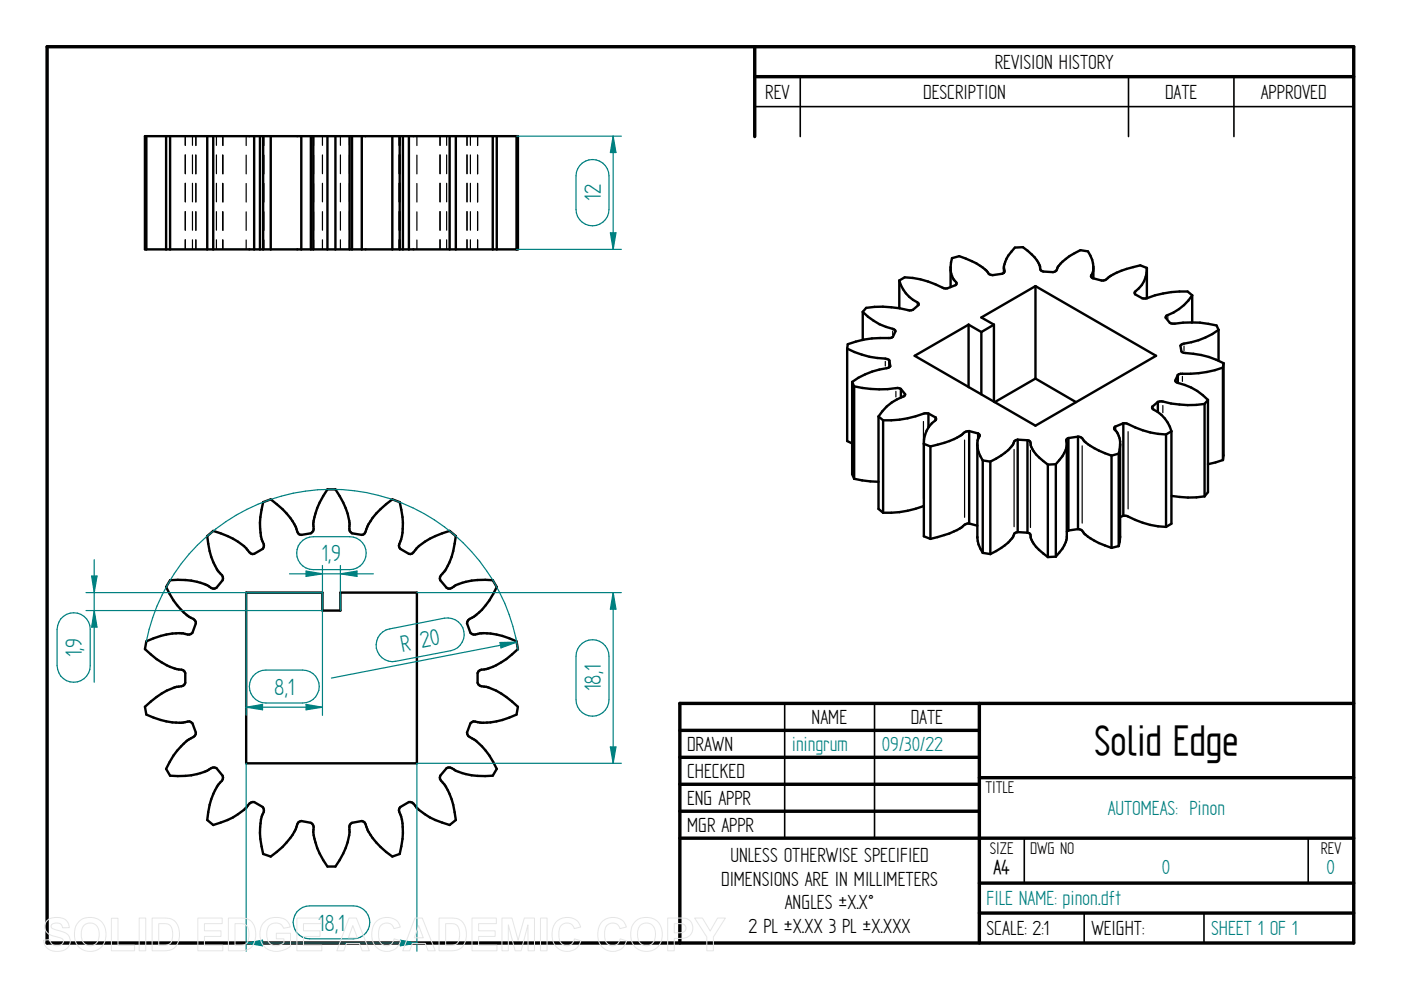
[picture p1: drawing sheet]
<svg xmlns="http://www.w3.org/2000/svg" width="297mm" height="210mm" viewBox="0 0 297 210" stroke-linecap="round" stroke-linejoin="round" font-family="sans-serif">
<g fill="none" stroke="#000" stroke-width=".72">
<path d="M10 9.9h277v190h-277zM160 9.9v19.1M160 16.3h127M144.1 154.9h63.5M207.6 149.1v50.8M287 149.1h-142.9v50.8M144.1 160.6h63.5M144.1 166.3h63.5M144.1 172h63.5M144.1 177.7h142.9M207.6 164.9h79.4M207.6 187.2h79.4"/>
<path d="M207.6 193.6h79.4"/>
</g>
<path d="M169.7 16.3v12.7M239.3 16.3v12.7M261.6 16.3v12.7M160 22.6h127M166.4 149.1v28.6M185.4 149.1v28.6M217.2 177.8v9.4M277.4 177.8v9.4M229.9 193.6v6.3M255.3 193.6v6.3" fill="none" stroke="#000" stroke-width=".34"/>
<g fill="none" stroke="#000" stroke-width=".25">
<path d="M39.3 28.9v1.9M39.3 32.9v3.9M39.3 38.9v3.9M40.8 28.9v1.9M40.8 32.9v3.9M40.8 38.9v3.9M41.5 28.9v2M41.5 32.9v4M41.5 38.9v3.9M45.9 28.9v1.9M45.9 32.9v3.9M45.9 38.9v3.9"/>
<path d="M47.2 28.9v1.9M47.2 32.9v3.9M47.2 38.9v3.9M47.3 28.9v2M47.3 32.9v4M47.3 38.9v3.9M52.2 28.9v2M52.2 32.9v4M52.2 38.9v3.9M55.7 28.9v1.9M55.7 32.9v3.9M55.7 38.9v3.9"/>
<path d="M56 28.9v2M56 32.9v4M56 38.9v3.9M66.5 28.9v2M66.5 32.9v4M66.5 38.9v3.9M68.4 28.9v1.9M68.4 32.9v3.9M68.4 38.9v3.9M72.2 28.9v1.9M72.2 32.9v3.9M72.2 38.9v3.9"/>
<path d="M74.1 28.9v1.9M74.1 32.9v3.9M74.1 38.9v3.9M84.6 28.9v1.9M84.6 32.9v3.9M84.6 38.9v3.9M84.9 28.9v1.9M84.9 32.9v3.9M84.9 38.9v3.9M88.4 28.9v2M88.4 32.9v4M88.4 38.9v3.9"/>
<path d="M93.3 28.9v1.9M93.3 32.9v3.9M93.3 38.9v3.9M94.7 28.9v1.9M94.7 32.9v3.9M94.7 38.9v3.9M99 28.9v1.9M99 32.9v3.9M99 38.9v3.9M99.7 28.9v1.9M99.7 32.9v3.9M99.7 38.9v3.9"/>
<path d="M101.3 28.9v2M101.3 32.9v4M101.3 38.9v3.9M39.3 44.9v3.9M39.3 50.8v2.1M40.8 44.9v3.9M40.8 50.8v2.1M41.5 44.9v4M41.5 50.8v2.1M45.9 44.9v3.9M45.9 50.8v2.1M47.2 44.9v3.9"/>
<path d="M47.2 50.8v2.1M47.3 44.9v4M47.3 50.9v2M52.2 44.9v4M52.2 50.9v2M55.7 44.9v3.9M55.7 50.8v2.1M56 44.9v4M56 50.9v2M66.5 44.9v4M66.5 50.9v2M68.4 44.9v3.9"/>
<path d="M68.4 50.8v2.1M72.2 44.9v3.9M72.2 50.8v2.1M74.1 44.9v3.9M74.1 50.8v2.1M84.6 44.9v3.9M84.6 50.8v2.1M84.9 44.9v3.9M84.9 50.8v2.1M88.4 44.9v4M88.4 50.9v2M93.3 44.9v3.9"/>
<path d="M93.3 50.8v2.1M94.7 44.9v3.9M94.7 50.8v2.1M99 44.9v3.9M99 50.8v2.1M99.7 44.9v3.9M99.7 50.8v2.1M101.3 44.9v4M101.3 50.8v2.1M213 57.4v.2M231.3 58.4v.3M187.7 76.6v1"/>
<path d="M189.3 70.2v.8M194.5 64.3v.4M202.7 60v.2M240.7 62v.3M247.6 67.1v.5M250.7 79.8v1.1M251 73.4v.9M189.9 83v1.2M195.8 89.4v16.3M204.5 93.3v16.4M215 95.3v16.4M218.5 95.5v16.3"/>
<path d="M229.4 94.5v16.4M239.2 91.5v16.4M246.5 86v1.5"/>
</g>
<g fill="none" stroke="#000" stroke-width=".51">
<path d="M31 28.9v24M35.2 28.9v24M36.1 28.9v24M43.9 28.9v24M45.2 28.9v24M53.9 28.9v24M55.1 28.9v24M55.8 28.9v24M57.4 28.9v24M63.9 28.9v24M65.9 28.9v24M66.4 28.9h4.7"/>
<path d="M66.4 28.9v24M69.4 28.9v24M71.1 28.9v24M71.1 28.9h13.6M74.1 28.9v24M74.6 28.9v24M76.7 28.9v24M83.2 28.9v24M84.7 28.9h11.9M84.7 28.9v24M85.4 28.9v24M86.7 28.9v24"/>
<path d="M95.3 28.9v24M96.6 28.9h13.2v24h-79.1v-24h35.7M96.6 28.9v24M104.5 28.9v24M105.3 28.9v24M109.5 28.9v24M190.7 59.5v5.8M190.7 59.5a7.6 7.6 0 0 0 4 4.8v.4l-1.2 1-.7 .1a23.4 23.4 0 0 0-9.2-.5l-.7 .8M190.7 59.5l1.1-.7a19.5 19.5 0 0 1 8.3 2.3h.8l1.7-.6M201.5 57.3a4.5 4.5 0 0 0 1.3 2.7l-.2 .5M212.8 56.8v1M231.8 57l-.1 .8a.74 .74 0 0 0-.3 1l2.1 .7a2.13 2.13 0 0 0 1.8-.9l2.4-1.2 4.1-1.1 1.4 .5a6.1 6.1 0 0 1-2.6 5.2l.1 .4 1.5 .8 .7 .1a22.8 22.8 0 0 1 8.9-1.5l1 .8"/>
<path d="M231.8 59a8 8 0 0 0-1.1-5.7l-1.6-.3a10.6 10.6 0 0 0-4.9 3.7 1.07 1.07 0 0 1-.9 1l-2.1-.1a1.11 1.11 0 0 1-.8-1.3l-.3-.6a9.2 9.2 0 0 0-3.2-3.3l-1.7 .1a6.4 6.4 0 0 0-2.4 4.4l.1 .2a.61 .61 0 0 1-.4 .9l-2 .3a1.7 1.7 0 0 1-1.5-1l-1.1-.9a18.9 18.9 0 0 0-4.5-2.1l-1.6 .4-.3 1.9v4.3M243.2 56.8v6.4M179.6 73.9v19.6l1.1 .5M179.6 73.9a19.5 19.5 0 0 0 8.4 2.2l.5 .3M182.9 66.1a13.2 13.2 0 0 0 6.7 3.8l.3 .3-.6 1.2-.6 .3a21.4 21.4 0 0 0-9 1.3l-.1 .9M182.9 66.1v6M188.5 76.4l.3 1.2-.5 .4a16.7 16.7 0 0 0-7.6 3M188.5 76.4v1.5M205.4 68.8v13.3M205.4 68.8l2.7 1.6M208.1 70.4v13.2M210.7 68.8v16.4"/>
<path d="M210.7 68.8l-2.6 1.6M219.5 60.7l25.6 14.7-25.6 14.9-25.6-14.9 11.5-6.6M219.5 60.7v19.6M219.5 60.7l-11.4 6.6 2.6 1.5M249.7 79.5l-.5 1.2 .3 .4a13.2 13.2 0 0 1 6.6 3.7M249.7 79.5v1.7M252.8 62.6a10.9 10.9 0 0 1-5.5 4.3l-.2 .5 .9 1.1a4.1 4.1 0 0 0 2.8-.1 21.5 21.5 0 0 1 7.1 .6l.5 .9M252.8 62.6v5.8M258.4 69.9v6.6M258.4 69.9a16.7 16.7 0 0 1-7.7 3l-.4 .4 .2 1.2 .8 .3a18.8 18.8 0 0 1 8.1 2.2M259.3 77.9v19.6M259.3 77.9a26.8 26.8 0 0 1-9.3 1.4l-.3 .2"/>
<path d="M259.4 77v19.6l-.1 .9M259.4 77l-.1 .9M180.7 81v19.5l.4 1M180.7 81l.4 .9M181.1 81.9a23.9 23.9 0 0 0 9.2 .4l.7 .2M181.1 81.9v19.6M186.3 88.3v19.6l.9 .8M186.3 88.3l.9 .8M187.2 89.1v19.6M191 82.5v1.8M191 82.5l.9 1.1M191.9 83.6v.1"/>
<path d="M191.9 83.6l-.2 .4a10.3 10.3 0 0 0-5.4 4.3M195.9 94.1v19.6l1.4 .6M195.9 94.1l1.4 .6M196.8 87.7a3.9 3.9 0 0 0-2.7 .6 20.5 20.5 0 0 1-6.9 .8M196.8 87.7l1.6 .8M196.8 87.7v2.9M197.3 94.7v19.6M198.4 88.5v.6M198.4 88.5l.1 .4a6.2 6.2 0 0 0-2.6 5.2M205.5 91.4v19.6M205.5 91.4a2.33 2.33 0 0 0-1.8 .9l-2.4 1.2-4 1.2M205.5 91.4l1.9 .5"/>
<path d="M207.2 94.4a6 6 0 0 0 1.2 3.2M207.4 91.9l.2 .2a.8 .8 0 0 1-.3 1l-.1 .8v20.1a6 6 0 0 0 1.2 3.2M207.4 91.9v1.1M208.4 97.6v19.6M208.4 97.6l1.6 .3M210 97.9v19.6M215.8 93.2v19.6M215.8 93.2a1.34 1.34 0 0 0-1.1 1.2l-.9 1a15.8 15.8 0 0 1-3.8 2.5M215.8 93.2l2 .1M217.8 93.3v19.6M217.8 93.3a.76 .76 0 0 1 .7 1.1l.4 .8a9.2 9.2 0 0 0 3.3 3.3M219.5 80.3l8.6 5"/>
<path d="M219.5 80.3l-8.6 5M222.2 98.5v19.6M223.9 98.4l-1.7 .1M223.9 98.4v19.6M226.2 94.1l-.1 20.4a7.9 7.9 0 0 1-2.2 3.5M226.5 92.9l-.4 .3a4.2 4.2 0 0 1-.8 3.5l-1.4 1.7M226.5 92.9v19.6M228.6 92.6l-2.1 .3M228.6 92.6v19.6M228.6 92.6a1.7 1.7 0 0 1 1.4 1l1.2 .9a18.9 18.9 0 0 0 4.5 2.1M235.7 96.6v19.6M236.4 90.5v.7"/>
<path d="M236.4 90.5l-.1 .1a.93 .93 0 0 0 .5 1l.6 1.3 .1 .7v20.3l-.3 1.9M237.2 96.2v19.6M237.2 96.2l-1.5 .4M237.5 94.3l-.3 1.9M238.2 89.7v19.6M238.2 89.7a3.7 3.7 0 0 1 2.5 .9 17.2 17.2 0 0 0 6.5 1.5M238.2 89.7l-1.8 .8M244.3 86.2v.2l.3 .4 .8 .5M244.3 86.2v.4M245.4 87.3a7.3 7.3 0 0 1 3 4.1M245.5 85.2l-1.2 1M245.5 85.2v2.1"/>
<path d="M245.5 85.2l.7-.1a23.4 23.4 0 0 0 9.2 .5M247.2 92.1v19.6M248.4 91.4l-1.2 .7M248.4 91.4v19.6l-1.2 .7M255.4 85.6v19.6M256.1 84.8l-.7 .8M256.1 84.8v19.6l-.7 .8M259.3 97.5l-3.2 .9M43.9 113.7l1.3-1.1 1.6 .5a12 12 0 0 1 6.4 4.2l.7 .1 1.8-1 .2-.3a1.92 1.92 0 0 0-.4-1.7 15.3 15.3 0 0 1 .3-7.9l1.6-.6 1.3 1a11.8 11.8 0 0 1 4.5 6.2l.7 .3 2-.3 .3-.3a1.79 1.79 0 0 0 .2-1.7 15.7 15.7 0 0 1 3-7.3h1.7l.9 1.4a11.8 11.8 0 0 1 2.1 7.3l.5 .6 2.1 .3 .3-.1 .5-.6a9.8 9.8 0 0 1 3.2-4.8l2.5-2 1.5 .6 .4 1.6a11.7 11.7 0 0 1-.5 7.6l.3 .7 1.8 1 .7-.1 .3-.2a9.5 9.5 0 0 1 4.6-3.4l3-1.1 1.3 1.1-.2 1.6a11.9 11.9 0 0 1-3.1 7v.7l1.4 1.6 .3 .2a2.04 2.04 0 0 0 1.6-.7 15.3 15.3 0 0 1 7.9-1.1l.8 1.5-.7 1.4a12.6 12.6 0 0 1-5.3 5.6l-.3 .7 .7 2 .3 .2a2.14 2.14 0 0 0 1.8-.1 14.7 14.7 0 0 1 7.7 1.7l.3 1.6-1.2 1.1a12.2 12.2 0 0 1-6.9 3.4l-.4 .6v2.1l.1 .3a2.76 2.76 0 0 0 2 .6l1.1 .4a16.5 16.5 0 0 1 5.3 3.8l-.3 1.6-1.5 .6a12.9 12.9 0 0 1-6.7 1 1.14 1.14 0 0 0-1.6 .3l-.7 1.9 .3 .7 .3 .3a13.1 13.1 0 0 1 5.7 6.7l-.8 1.5h-1.6a12.7 12.7 0 0 1-7.5-1.8l-.7 .2-1.4 1.6v.3a3.1 3.1 0 0 0 1.1 1.8l.6 1a16.4 16.4 0 0 1 1.6 6.3l-1.3 1-1.5-.5a11.8 11.8 0 0 1-6.4-4.2l-.7-.1-1.8 1-.2 .3a3 3 0 0 0 .4 2l.2 1.2a17 17 0 0 1-.6 6.5l-1.5 .5-1.3-1a12.1 12.1 0 0 1-4.6-6.2l-.6-.3-2.1 .4-.3 .2a2.98 2.98 0 0 0-.2 2l-.2 1.1a15.1 15.1 0 0 1-2.8 5.9h-1.7l-.9-1.3a12 12 0 0 1-2.1-7.4l-.5-.5-2-.4-.4 .1a2.15 2.15 0 0 0-.8 1.5 15.2 15.2 0 0 1-5.3 5.9l-1.6-.5-.3-1.6a11.8 11.8 0 0 1 .5-7.7l-.3-.7-1.8-1h-.4a2.05 2.05 0 0 0-1.3 1.1 15.7 15.7 0 0 1-7 3.7l-1.3-1 .3-1.7a12.4 12.4 0 0 1 3-7v-.7l-1.3-1.6-.4-.2a2.18 2.18 0 0 0-1.6 .7 15.3 15.3 0 0 1-7.8 1.1l-.9-1.5 .8-1.5a11.9 11.9 0 0 1 5.3-5.5l.2-.7-.7-1.9-.3-.3a2.95 2.95 0 0 0-2.1 .1h-1.1a16 16 0 0 1-6.3-1.7l-.3-1.6 1.3-1.1a12.1 12.1 0 0 1 6.9-3.4l.4-.6v-2.1l-.2-.3a2.14 2.14 0 0 0-1.6-.5 14.6 14.6 0 0 1-6.8-4.3l.3-1.6 1.6-.7a12.2 12.2 0 0 1 6.6-.9 1.27 1.27 0 0 0 1.6-.2l.7-2v-.4a2.19 2.19 0 0 0-1.4-1 14.9 14.9 0 0 1-4.9-6.3l.9-1.5 1.6-.1a12.1 12.1 0 0 1 7.5 1.9l.7-.2 1.3-1.6 .1-.3a1.93 1.93 0 0 0-.9-1.5 14.1 14.1 0 0 1-2.5-7.5zM181.1 101.5l1.7 .4 3.5 .3M195.9 107.3a21.3 21.3 0 0 1-8.7 1.4M205.5 111a2.33 2.33 0 0 0-1.8 .9l-2.4 1.2-4 1.2"/>
<path d="M205.5 111l1.7 .5M208.4 117.2l1.6 .3M215.8 112.8a1.34 1.34 0 0 0-1.1 1.2l-.9 1a15.8 15.8 0 0 1-3.8 2.5M215.8 112.8l2 .1M217.8 112.9a.76 .76 0 0 1 .7 1.1l.4 .9a9.2 9.2 0 0 0 3.3 3.2M223.9 118l-1.7 .1M226.5 112.5l-.3 .2M228.6 112.2l-2.1 .3M228.6 112.2a1.7 1.7 0 0 1 1.4 1l1.2 .9a17 17 0 0 0 4.5 2.1M237.2 115.8l-1.5 .4M238.2 109.3a3.7 3.7 0 0 1 2.5 .9 17.2 17.2 0 0 0 6.5 1.5M238.2 109.3l-.7 .3"/>
<path d="M248.4 105.2a20.7 20.7 0 0 0 7 0M52.2 125.6h16.2v3.9h3.8v-3.9h16.2v36.2h-36.2z"/>
</g>
<path d="M109.5 28.9h22.2M122.9 35.1a3.5 3.5 0 0 1 3.9-1.1 3.5 3.5 0 0 1 2.3 3.3v7.1a3.5 3.5 0 0 1-3.5 3.5 3.5 3.5 0 0 1-3.5-3.5v-7.1l.4-1.5zM130 28.9l.6 3.4h-1.2zM109.5 52.9h22.2" fill="none" stroke="#008080" stroke-width=".25"/>
<path d="M130 28.9l.6 3.4h-1.2z" fill="#008080"/>
<path d="M129.4 49.4h1.2l-.6 3.5z" fill="none" stroke="#008080" stroke-width=".25"/>
<path d="M129.4 49.4h1.2l-.6 3.5z" fill="#008080"/>
<path d="M130 28.9v24M88.4 125.6h43.3M123.4 136.4a3.5 3.5 0 0 1 3.7-.4 3.5 3.5 0 0 1 2 3.1v9.3a3.5 3.5 0 0 1-3.5 3.4 3.5 3.5 0 0 1-3.5-3.4v-9.3a3.5 3.5 0 0 1 1.3-2.7zM129.4 158.4h1.2l-.6 3.4zM88.4 161.8h43.3" fill="none" stroke="#008080" stroke-width=".25"/>
<path d="M129.4 158.4h1.2l-.6 3.4z" fill="#008080"/>
<path d="M130 125.6l.6 3.6h-1.2z" fill="none" stroke="#008080" stroke-width=".25"/>
<path d="M130 125.6l.6 3.6h-1.2z" fill="#008080"/>
<path d="M130 125.6v36.2M52.2 161.8v39.9M88.4 161.8v39.9M52.2 199.9l3.5-.6v1.2zM62.9 193.4a3.5 3.5 0 0 1 2.8-1.3h9.2a3.5 3.5 0 0 1 3.5 3.5 3.5 3.5 0 0 1-3.5 3.5h-9.2a3.5 3.5 0 0 1-3.2-2 3.5 3.5 0 0 1 .4-3.7z" fill="none" stroke="#008080" stroke-width=".25"/>
<path d="M52.2 199.9l3.5-.6v1.2z" fill="#008080"/>
<path d="M84.9 199.3l3.5 .6-3.5 .6z" fill="none" stroke="#008080" stroke-width=".25"/>
<path d="M84.9 199.3l3.5 .6-3.5 .6z" fill="#008080"/>
<path d="M52.2 125.6v26.1M68.4 125.6v26.1M54.2 142.8l1.4-.6 .8-.1h7.8a3.5 3.5 0 0 1 3.5 3.5 3.5 3.5 0 0 1-3.5 3.5h-7.8a3.5 3.5 0 0 1-3.3-2.4 3.5 3.5 0 0 1 1.1-3.9zM64.9 149.4l3.5 .5-3.5 .6zM52.2 199.9h36.2" fill="none" stroke="#008080" stroke-width=".25"/>
<path d="M64.9 149.4l3.5 .5-3.5 .6z" fill="#008080"/>
<path d="M52.2 149.9l3.5-.5v1.1z" fill="none" stroke="#008080" stroke-width=".25"/>
<path d="M52.2 149.9l3.5-.5v1.1z" fill="#008080"/>
<path d="M12.9 131.2a3.5 3.5 0 0 1 3.9-1.1 3.5 3.5 0 0 1 2.3 3.3v7.7a3.5 3.5 0 0 1-3.5 3.6 3.5 3.5 0 0 1-3.5-3.6v-7.7l.1-.8zM18.2 125.6h50.2M18.2 129.5h50.2M19.4 122.1h1.2l-.6 3.5zM52.2 149.9h16.2" fill="none" stroke="#008080" stroke-width=".25"/>
<path d="M19.4 122.1h1.2l-.6 3.5z" fill="#008080"/>
<path d="M20 129.5l.6 3.5h-1.2z" fill="none" stroke="#008080" stroke-width=".25"/>
<path d="M20 129.5l.6 3.5h-1.2z" fill="#008080"/>
<path d="M20 118.7v26M64.2 114.6l.7-.5 1.5-.3h7.7a3.5 3.5 0 0 1 3.5 3.5 3.5 3.5 0 0 1-3.5 3.5h-7.7a3.5 3.5 0 0 1-3.3-2.4 3.5 3.5 0 0 1 1.1-3.8zM68.4 119.9v9.6M72.2 119.9v9.6M64.9 121.1l3.5 .6-3.5 .5z" fill="none" stroke="#008080" stroke-width=".25"/>
<path d="M64.9 121.1l3.5 .6-3.5 .5z" fill="#008080"/>
<path d="M72.2 121.7l3.5-.6v1.1z" fill="none" stroke="#008080" stroke-width=".25"/>
<path d="M72.2 121.7l3.5-.6v1.1z" fill="#008080"/>
<path d="M31 136a40 40 0 0 1 40.2-32.2 40 40 0 0 1 38.7 34.1M61.4 121.7h17.8M80.6 134.5l1.2-.9 .8-.3 11.6-2.2a3.5 3.5 0 0 1 4.1 2.7 3.5 3.5 0 0 1-2.7 4.2l-11.7 2.2a3.5 3.5 0 0 1-3.7-1.7 3.5 3.5 0 0 1 .4-4zM106 136.2l3.6-.1-3.4 1.3zM109.6 136.1l-39.3 7.7" fill="none" stroke="#008080" stroke-width=".25"/>
<path d="M106 136.2l3.6-.1-3.4 1.3z" fill="#008080"/>
<g fill="none" stroke="#e6e6e6" stroke-width=".21">
<path d="M10.1 195a3.5 3.5 0 0 1 4.1 .3l.3 .6 .2 .8h-1.4a1.41 1.41 0 0 0-2.4-.6l-.1 .4 .2 .3 .9 .3a4.3 4.3 0 0 1 2.7 1.4 2.25 2.25 0 0 1-.2 2.4 2.25 2.25 0 0 1-2.3 .8 2.56 2.56 0 0 1-2.9-2.4l1.4-.1a1.49 1.49 0 0 0 1.3 1.3 1.49 1.49 0 0 0 1.6-.9 1.23 1.23 0 0 0-1.4-.9 2.54 2.54 0 0 1-2.6-2.2l.1-.8zM16.7 195.4a3.5 3.5 0 0 1 4.1-.5 3.5 3.5 0 0 1 1.6 3.8 3.4 3.4 0 0 1-3.8 3 3.4 3.4 0 0 1-2.8-4 3.2 3.2 0 0 1 .9-2.3zM17.7 196.3a1.94 1.94 0 0 1 2.4-.4 1.94 1.94 0 0 1 .9 2.2 1.95 1.95 0 0 1-.9 2.2 1.95 1.95 0 0 1-2.4-.4 3.4 3.4 0 0 1 0-3.6zM23.6 194.7h1.4v5.7h3.5v1.2h-4.9zM29.5 194.6h1.4v7h-1.4zM32.3 194.6h2.5a2.84 2.84 0 0 1 3.2 3.1 3.1 3.1 0 0 1-2.4 3.8l-3.3 .1zM33.7 195.8a2.79 2.79 0 0 1 2.5 .6 3.5 3.5 0 0 1-.3 3.7l-.6 .3h-1.6zM41.9 194.6h5.2v1.2h-3.8v1.6h3.6v1.1h-3.6v1.9h3.9v1.2h-5.3zM48.4 194.6h2.6a2.84 2.84 0 0 1 3.2 3.1 3.1 3.1 0 0 1-2.5 3.8l-3.3 .1zM49.8 195.8a2.79 2.79 0 0 1 2.6 .6 3.5 3.5 0 0 1-.3 3.7l-.6 .3h-1.7zM56 195.5a3.7 3.7 0 0 1 5.1 0l.4 1.1-1.4 .2a1.89 1.89 0 0 0-2.3-1 1.89 1.89 0 0 0-1.2 2.2 2.12 2.12 0 0 0 1.1 2.3 2.12 2.12 0 0 0 2.5-.4v-.8h-1.6v-1.2h3v2.7a4 4 0 0 1-6.1-.7 4.3 4.3 0 0 1 .5-4.4zM62.9 194.6h5.2v1.2h-3.8v1.6h3.6v1.1h-3.6v1.9h3.9v1.2h-5.3z"/>
<path d="M74 194.6h1.6l2.7 7h-1.5l-.6-1.6h-2.8l-.5 1.6h-1.5zM74.8 196.3l1 2.5h-1.9zM79.7 195.5a3.1 3.1 0 0 1 5.2 1.1l-1.4 .3a1.66 1.66 0 0 0-1.9-1.2 1.66 1.66 0 0 0-1.3 1.9 2.36 2.36 0 0 0 1.3 2.9 1.63 1.63 0 0 0 2-1.4l1.3 .4a3.1 3.1 0 0 1-3.6 2.1 3.1 3.1 0 0 1-2.5-3.4l.2-1.6zM88 194.6h1.5l2.8 7h-1.5l-.6-1.6h-2.8l-.5 1.6h-1.5zM88.8 196.3l.9 2.5h-1.9zM93.1 194.6h2.5a2.84 2.84 0 0 1 3.3 3.1 3.1 3.1 0 0 1-2.5 3.8l-3.3 .1zM94.5 195.8a2.79 2.79 0 0 1 2.6 .6 3.5 3.5 0 0 1-.3 3.7l-.7 .3h-1.6zM100.1 194.6h5.1v1.2h-3.7v1.6h3.5v1.1h-3.5v1.9h3.9v1.2h-5.3zM106.4 194.6h2.1l1.4 4.7 1.3-4.7h2.1v7h-1.3l-.1-5.5-1.4 5.5h-1.3l-1.4-5.5v5.5h-1.4zM114.6 194.6h1.4v7h-1.4zM117.9 195.5a3.1 3.1 0 0 1 5.2 1.1l-1.4 .3a1.66 1.66 0 0 0-1.9-1.2 1.66 1.66 0 0 0-1.3 1.9 2.36 2.36 0 0 0 1.3 2.9 1.63 1.63 0 0 0 2-1.4l1.3 .4a3.1 3.1 0 0 1-3.6 2.1 3.1 3.1 0 0 1-2.5-3.4l.3-1.6zM127.6 195.5a3.1 3.1 0 0 1 5.2 1.1l-1.4 .3a1.66 1.66 0 0 0-1.9-1.2 1.66 1.66 0 0 0-1.3 1.9 2.36 2.36 0 0 0 1.3 2.9 1.63 1.63 0 0 0 2-1.4l1.3 .4a3.1 3.1 0 0 1-3.6 2.1 3.1 3.1 0 0 1-2.5-3.4l.3-1.6z"/>
<path d="M134.7 195.4a3.5 3.5 0 0 1 4-.5 3.5 3.5 0 0 1 1.7 3.8 3.4 3.4 0 0 1-3.8 3 3.4 3.4 0 0 1-2.9-4 3.2 3.2 0 0 1 1-2.3zM135.7 196.3a1.94 1.94 0 0 1 2.3-.4 1.94 1.94 0 0 1 1 2.2 1.95 1.95 0 0 1-1 2.2 1.95 1.95 0 0 1-2.3-.4 3.4 3.4 0 0 1 0-3.6zM141.6 194.6h2.2a2.58 2.58 0 0 1 2.8 1.1 2.23 2.23 0 0 1-.1 2.4 2.23 2.23 0 0 1-2.2 .9h-1.3v2.6h-1.4zM143 195.8a2.83 2.83 0 0 1 2.2 .4 1.02 1.02 0 0 1 0 1.2 1.02 1.02 0 0 1-1.1 .4h-1.1zM147.3 194.6h1.6l1.7 2.8 1.5-2.8h1.7l-2.5 4.1v2.9h-1.4v-2.9z"/>
</g>
<text font-size="10.1" x="232" y="160.1">Solid Edge</text>
<g font-size="5.6" fill="#008080">
<text x="127.4" y="42.6" transform="rotate(-90 127.4 42.6)">12</text>
<text x="68.2" y="119">1,9</text>
<text x="17.4" y="139.4" transform="rotate(-90 17.4 139.4)">1,9</text>
<text x="85.3" y="138.2" transform="rotate(-11 85.3 138.2)">R 20</text>
<text x="58.1" y="147.3">8,1</text>
<text x="127.4" y="146.6" transform="rotate(-90 127.4 146.6)">18,1</text>
<text x="67.4" y="197.3">18,1</text>
</g>
<g font-size="4.9">
<text x="210.9" y="14.6">REVISION HISTORY</text>
<text x="162.2" y="20.9">REV</text>
<text x="195.7" y="20.9">DESCRIPTION</text>
<text x="247" y="20.9">DATE</text>
<text x="267.3" y="20.9">APPROVED</text>
<text x="172.1" y="153.5">NAME</text>
<text x="193.1" y="153.5">DATE</text>
<text x="145.7" y="159.2">DRAWN</text>
<text x="145.7" y="164.9">CHECKED</text>
<text x="145.7" y="170.6">ENG APPR</text>
<text x="145.7" y="176.3">MGR APPR</text>
<text x="154.9" y="182.8">UNLESS OTHERWISE SPECIFIED</text>
<text x="152.9" y="187.8">DIMENSIONS ARE IN MILLIMETERS</text>
<text x="158.7" y="197.7">2 PL ±X.XX 3 PL ±X.XXX</text>
<text x="166.4" y="192.8">ANGLES ±X.X°</text>
<text x="209.2" y="198.2">SCALE: 2:1</text>
<text x="231.4" y="198.2">WEIGHT:</text>
</g>
<g font-size="4.9" fill="#008080">
<text x="167.9" y="159.2">iningrum</text>
<text x="186.9" y="159.2">09/30/22</text>
<text x="234.9" y="172.8">AUTOMEAS: Pinon</text>
<text x="246.3" y="185.3">0</text>
<text x="281.3" y="185.3">0</text>
<text x="209.2" y="191.9">FILE NAME: pinon.dft</text>
<text x="256.8" y="198.3">SHEET 1 OF 1</text>
</g>
<text font-size="4.8" x="210.6" y="185.2">A4</text>
<g font-size="4.1">
<text x="208.9" y="168.1">TITLE</text>
<text x="209.8" y="181">SIZE</text>
<text x="218.4" y="181">DWG NO</text>
<text x="280" y="181">REV</text>
</g>
</svg>
